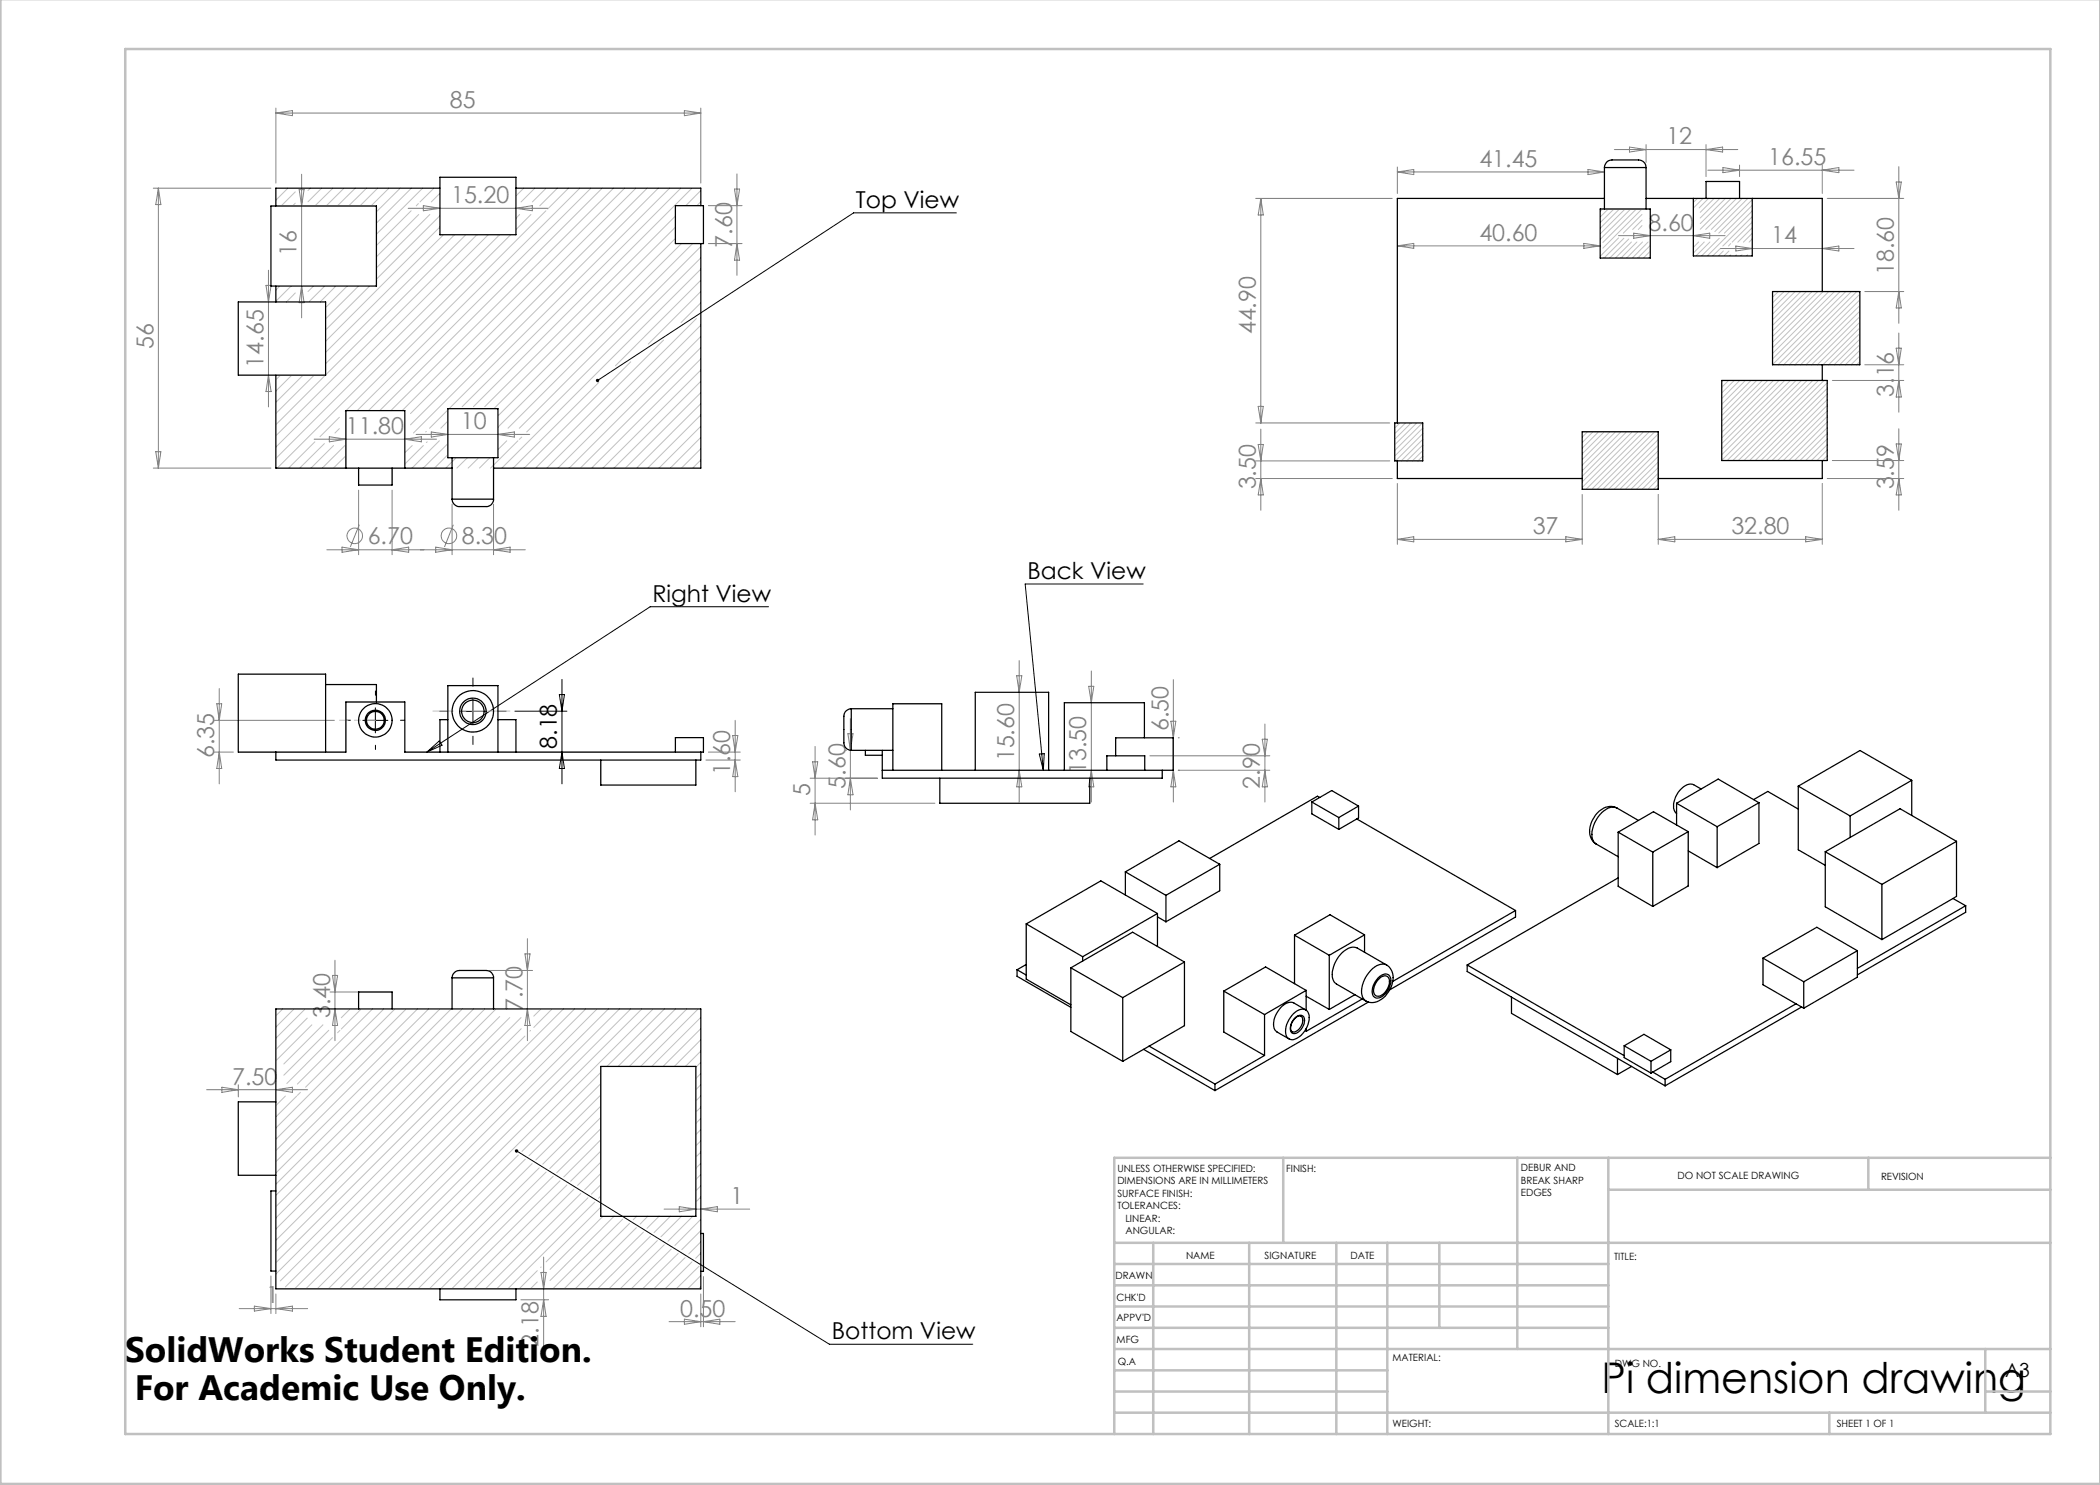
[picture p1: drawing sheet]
<svg xmlns="http://www.w3.org/2000/svg" width="420mm" height="297mm" viewBox="0 0 420 297" stroke-linecap="round" stroke-linejoin="round" font-family="sans-serif">
<g fill="none" stroke="#808080" stroke-width=".2">
<path d="M30.7 37.6h23.5M31.7 37.6v56M31.7 37.6l.5 3.3h-1zM55.2 21.6v15M55.2 22.6l3.3-.5v1zM55.2 22.6h85M59.8 37.9h1l-.5 3.3zM60.3 34.9v28.7M136.9 22.1l3.3 .5-3.3 .5zM140.2 21.6v15M146.9 37.8h1l-.5 3.3zM147.4 34.8v20.3"/>
<path d="M251.1 39.7h27.3M252.2 39.7v44.9M252.2 39.7l.5 3.3h-1.1zM279.5 33.4v5.3M279.5 34.4h41.4M279.5 34.4l3.3-.5v1zM317.6 33.9l3.3 .5-3.3 .5zM322.9 29.9h24.7M325.9 29.4l3.3 .5-3.3 .5zM329.2 28.9v3.6M341.2 28.9v6.4M341.2 29.9l3.3-.5v1z"/>
<path d="M341.6 34h29.2M344.6 33.5l3.3 .5-3.3 .5zM347.9 33v2.3M364.5 33v5.7M364.5 34l3.3-.5v1zM365.4 39.7h15.4M379.2 36.4h1.1l-.5 3.3zM379.8 33.3v31.4M53.2 57.1h1l-.5 3.3zM53.7 54v27.4M60.3 57.2l.5 3.3h-1zM81.6 41.7h27.9"/>
<path d="M84.7 41.1l3.3 .6-3.3 .5zM103.2 41.7l3.3-.6v1.1zM141.7 41.1h6.7M141.7 48.7h6.7M147.4 48.7l.5 3.3h-1zM279.5 49.2l3.3-.5v1zM279.5 49.2h40.5M316.8 48.7l3.2 .5-3.2 .5zM323.7 47.1h21.3M326.7 46.6l3.4 .5-3.4 .6zM338.7 47.1l3.2-.5v1.1zM344.1 49.7h26.7"/>
<path d="M347.2 49.2l3.2 .5-3.2 .5zM364.5 49.7l3.3-.5v1zM373 58.3h7.8M379.8 58.3l.5 3.3h-1.1zM53.7 75l.5 3.3h-1zM366.5 76.1h14.3M373 73h7.8M379.2 69.6h1.1l-.5 3.4zM379.8 66.6v15.8M379.8 76.1l.5 3.3h-1.1zM30.7 93.6h23.5M31.2 90.3h1l-.5 3.3z"/>
<path d="M62.8 87.8h24.5M65.9 87.3l3.3 .5-3.3 .6zM71.7 98v12.9M78.4 98v12.9M81 87.8l3.3-.5v1.1zM83.2 86.9h22.7M86.3 86.4l3.3 .5-3.3 .5zM99.6 86.9l3.3-.5v1zM251.1 92.2h26.9M251.1 95.7h27.3M251.1 84.6h26.9M251.6 88.9h1.1l-.5 3.3z"/>
<path d="M251.6 81.3h1.1l-.5 3.3zM252.2 85.8v16.3M252.2 95.7l.5 3.3h-1.1zM279.5 96.7v12.2M316.4 98.9v10M331.6 98.9v10M364.5 96.7v12.2M365.4 95.7h15.4M366.5 92.1h14.3M379.2 88.8h1.1l-.5 3.3zM379.8 95.7l.5 3.3h-1.1zM379.8 85.8v16.3"/>
<path d="M65.4 110h39.7M68.4 109.4l3.3 .6-3.3 .5zM71.9 104.9l-1.8 4.5M78.4 110l3.3-.6v1.1zM87.1 109.4l3.3 .6-3.3 .5zM90.4 100.8v10.1M90.7 104.9l-1.8 4.5M98.7 100.8v10.1M98.7 110l3.3-.6v1.1zM279.5 107.9l3.3-.6v1.1zM279.5 107.9h36.9M313.2 107.3l3.2 .6-3.2 .5z"/>
<path d="M331.6 107.9h32.9M331.6 107.9l3.4-.6v1.1zM361.1 107.3l3.4 .6-3.4 .5zM43.9 137.7v19.1M203.3 135.1h1.1l-.6 3.4zM203.8 132.1v28.3M217.7 137.3h1.1l-.5 3.2zM218.3 134.2v26.2M234.7 135.9v24.5M42.9 144.1h24M42.9 150.4h3.8M43.4 140.8h.9l-.4 3.3z"/>
<path d="M43.9 150.4l.4 3.3h-.9zM141.2 152h6.9M141.7 150.4h6.4M146.5 147.1h1.1l-.6 3.3zM147 144.1v14.3M147 152l.6 3.3h-1.1zM162 155.6h13.5M162.5 152.4h1l-.5 3.2zM163 149.3v17.7M169.1 150.1h.2M169.6 146.8h1l-.5 3.3zM170.1 143.7v18.3"/>
<path d="M170.1 155.6l.5 3.4h-1zM203.8 154.1l.6 3.3h-1.1zM218.3 154.1l.5 3.3h-1.1zM230 151.2h24M234.2 144.2h1l-.5 3.4zM234.7 154.1l.5 3.3h-1zM235.7 147.6h.1M235.7 154.1h.1M235.7 154.1h18.3M252.4 147.8h1.1l-.5 3.4zM253 154.1l.5 3.3h-1.1zM253 144.8v15.6"/>
<path d="M162 160.7h25M163 160.7l.5 3.3h-1zM66 198.4h6M66.5 195.1h1l-.5 3.3zM67 192v16.1M97.8 194.1h8.7M105 190.8h1l-.5 3.3zM105.5 187.7v20.4M41.3 217.9h20.2M44.4 217.4l3.3 .5-3.3 .6zM47.7 217v2.4M55.2 217.9l3.3-.5v1.1z"/>
<path d="M67 201.8l.5 3.3h-1zM105.5 201.8l.5 3.3h-1zM54.2 255.2v7.5M55.2 258.8v3.9M104.2 260h5.5M108.2 254.5h1l-.5 3.3zM108.7 251.4v19.3M108.7 260l.5 3.3h-1zM132.8 241.8h17.1M135.9 241.3l3.3 .5-3.3 .6zM140.2 258.8v6.6M140.2 241.8l3.3-.5v1.1z"/>
<path d="M140.7 255.3v10.1M47.8 261.7h13.7M50.9 261.2l3.3 .5-3.3 .5zM55.2 261.7l3.3-.5v1zM133.8 264.3h13.2M136.9 263.8l3.3 .5-3.3 .6zM140.7 264.3l3.3-.5v1.1z"/>
<circle cx="70.9" cy="107.2" r="1.55"/>
<circle cx="89.8" cy="107.2" r="1.55"/>
</g>
<path d="M75.1 139v-.8M94.6 137.2v-1.6M70.1 144h-.9M75.1 149v.9M80.1 144h.8M89.6 142.2h-1.7M94.6 147.2v1.7M99.6 142.2h1.6" fill="none" stroke="#000" stroke-width=".2" stroke-dasharray="15.2 1.3 1.3 1.3"/>
<g fill="none" stroke="#000" stroke-width=".2">
<path d="M191.3 42.6h-20.6l-51.2 33.5M228.6 116.8h-23.6l3.7 37.3M94.6 139.8v5M111.9 138.9h1l-.5 3.3zM112.4 135.9v20.9M153.7 121.4h-23.7l-44.6 29M72.6 144.1h5M75.1 141.6v5M85.4 150.4l2.4-2.2 .6 .8zM92.1 142.3h5M103 142.2h10.4M112.4 150.4l.5 3.3h-1z"/>
<path d="M207.9 150.8l.9-.1-.1 3.4zM103.3 230.2l62.6 38.6h28.7"/>
</g>
<path d="M102 142.2h-15.4" fill="none" stroke="#c0c0c0" stroke-width=".2" stroke-dasharray="15.2 1.3 1.3 1.3" stroke-dashoffset="7.7"/>
<path d="M75.1 144h-7.2" fill="none" stroke="#c0c0c0" stroke-width=".2" stroke-dasharray="15.2 1.3 1.3 1.3" stroke-dashoffset="13.6"/>
<g fill="none" stroke="#c0c0c0" stroke-width=".2">
<path d="M55.4 37.6l-.2 .2M57.6 37.6l-2.4 2.4M59.1 38.4l-2.9 2.8M62.1 37.6l-.5 .5M64.3 37.6l-2.7 2.8M66.6 37.6l-3.6 3.6M68.8 37.6l-3.6 3.6M71 37.6l-3.5 3.6M73.3 37.6l-3.6 3.6M75.5 37.6l-3.5 3.6M77.8 37.6l-3.6 3.6M80 37.6l-4.7 4.8"/>
<path d="M82.3 37.6l-7 7M84.5 37.6l-9.2 9.2M86.8 37.6l-2.8 2.8M88 38.7l-1.7 1.7M104.7 37.6l-1.5 1.6M107 37.6l-2.8 2.8M109.2 37.6l-2.7 2.8M111.5 37.6l-3.6 3.6M113.7 37.6l-4.2 4.2M116 37.6l-44.6 44.5M118.2 37.6l-44.5 44.5M120.4 37.6l-44.4 44.5"/>
<path d="M122.7 37.6l-44.5 44.5M124.9 37.6l-44.5 44.5M127.2 37.6l-45.1 45.1M129.4 37.6l-47.3 47.4M131.7 37.6l-49 49M133.9 37.6l-44.1 44.1M136.2 37.6l-43.8 43.7M138.4 37.6l-43.7 43.7M140.2 38.1l-3 3M339.5 39.7l-.8 .8M340.6 39.7l-1.9 1.9M341.7 39.7l-1.9 1.9"/>
<path d="M342.8 39.7l-2.8 2.8M344 39.7l-4 3.9M345.1 39.7l-5.1 5M346.2 39.7l-6.2 6.2M347.3 39.7l-6.2 6.2M348.4 39.7l-6.1 6.2M349.6 39.7l-6.6 6.6M350.4 39.9l-6.7 6.7M56 57.2l-.8 .8M58.2 57.2l-3 3.1M59.1 58.6l-1.8 1.8M59.1 40.6l-.6 .6"/>
<path d="M62.7 57.2l-1.1 1.1M64.9 57.2l-3.1 3.2M67.2 57.2l-3.2 3.2M69.4 57.2l-4.3 4.3M71.7 57.2l-6.6 6.6M73.9 57.2l-8.8 8.8M82.2 42.2l-6.9 6.9M83.7 40.7l-.4 .5M83.7 42.9l-8.4 8.5M86 42.9l-10.7 10.7M88 43.1l-12.7 12.7M88 45.4l-22.9 22.9"/>
<path d="M88.7 47l-23.6 23.5M90.9 47l-25.8 25.7M93.2 47l-38 37.9M95.4 47l-40.2 40.2M97.6 47l-42.4 42.4M99.9 47l-44.7 44.7M102.1 47l-46.6 46.6M103.9 42.9l-.7 .8M106.2 42.9l-3 3M109.2 42.2l-40.2 40.1M135.1 43.2l-38.2 38.1M135.1 45.4l-36.3 36.3"/>
<path d="M135.1 47.7l-35.5 35.5M136.3 48.7l-36.7 36.7M138.5 48.7l-36.9 37M140.2 40.4l-.8 .7M140.2 49.3l-36.3 36.4M140.2 51.6l-34.9 34.8M140.2 53.8l-39.8 39.8M140.2 56.1l-17.1 17.1M140.2 58.3l-10.6 10.5M320.5 41.8l-.5 .5M321.7 41.8l-1.7 1.6M322.8 41.8l-2.8 2.7"/>
<path d="M323.7 47.6l-3.7 3.7M323.9 41.8l-3.9 3.8M324.8 47.7l-4 3.9M325 41.8l-5 5M325.8 47.8l-3.9 3.8M326.1 41.8l-6.1 6.1M326.3 48.4l-3.2 3.2M327.3 41.8l-6.7 6.7M327.4 48.4l-3.2 3.2M328.4 41.8l-7.8 7.8M328.4 42.9l-3.7 3.7M328.4 44l-1.9 1.9"/>
<path d="M328.4 45.1l-.7 .8M328.5 48.4l-3.2 3.2M329.6 48.4l-3.1 3.2M330.1 49.1l-2.5 2.5M330.1 50.2l-1.4 1.4M330.1 51.4l-.3 .2M339.7 48.4l-1 1.1M340.9 48.4l-2.2 2.2M342 48.4l-2.8 2.8M343.9 47.7l-3.6 3.5M344.1 49.7l-1.6 1.5M344.7 50.2l-1 1"/>
<path d="M345.8 50.2l-1 1M346.1 51l-.2 .2M346.1 48.7l-.4 .5M347.3 51l-.2 .2M348.4 51l-.2 .2M349.5 51l-.2 .2M350.4 41.1l-5.5 5.5M350.4 42.2l-8.9 9M350.4 43.3l-5.8 5.9M350.4 44.4l-4 4M350.4 45.5l-2.8 2.9M350.4 46.7l-1.7 1.7"/>
<path d="M350.4 47.8l-.6 .6M350.4 51.1v.1M354.5 58.3h.1M355.7 58.3l-1.2 1.1M356.8 58.3l-2.3 2.3M357.9 58.3l-3.4 3.4M359 58.3l-4.5 4.5M360.2 58.3l-5.7 5.7M361.3 58.3l-6.8 6.8M362.4 58.3l-7.9 7.9M363.5 58.3l-9 9M364.6 58.3l-10.1 10.1"/>
<path d="M365.8 58.3l-11.3 11.3M366.9 58.3l-12.4 12.4M368 58.3l-13.5 13.5M369.1 58.3l-14.6 14.6M370.3 58.3l-14.7 14.7M371.4 58.3l-14.7 14.7M372 58.8l-14.1 14.2M372 60l-13 13M56.1 75l-.9 .9M58.3 75l-3.1 3.2M60.6 75l-5.4 5.5M62.8 75l-7.6 7.7"/>
<path d="M119.8 76.5l-17.2 17.1M126.2 72.4l-21.4 21.2M132.7 68l-25.6 25.6M139.3 63.7l-29.9 29.9M140.2 60.6l-4 3.9M140.2 65l-28.6 28.6M140.2 67.3l-26.4 26.3M140.2 69.5l-24.1 24.1M140.2 71.8l-21.9 21.8M140.2 74l-19.6 19.6M140.2 76.3l-17.4 17.3M140.2 78.5l-15.1 15.1"/>
<path d="M344.6 76.1l-.3 .3M345.7 76.1l-1.4 1.4M346.9 76.1l-2.6 2.5M347.9 76.1l-3.6 3.6M349.1 76.1l-4.8 4.8M350.2 76.1l-5.9 5.9M351.3 76.1l-7 7M352.5 76.1l-8.2 8.1M353.6 76.1l-9.3 9.2M354.7 76.1l-10.4 10.4M355.8 76.1l-11.5 11.5M356.9 76.1l-12.6 12.6"/>
<path d="M358.1 76.1l-13.8 13.7M359.2 76.1l-14.9 14.8M360.3 76.1l-16 16M361.4 76.1l-16 16M362.5 76.1l-15.9 16M363.7 76.1l-16 16M364.8 76.1l-16 16M365.4 76.6l-15.5 15.5M365.4 77.7l-14.4 14.4M365.4 78.8l-13.2 13.3M365.4 79.9l-12.1 12.2M372 61.1l-11.9 11.9"/>
<path d="M372 62.2l-10.8 10.8M372 63.3l-9.7 9.7M372 64.4l-8.5 8.6M372 65.6l-7.4 7.4M372 66.7l-6.3 6.3M372 67.8l-5.2 5.2M372 68.9l-4.1 4.1M372 70.1l-2.9 2.9M372 71.2l-1.8 1.8M372 72.3l-.7 .7M63 88.4l-5.3 5.2M64.9 88.7l-5 4.9"/>
<path d="M66.7 89.1l-4.5 4.5M67.9 83.5l-3.9 3.8M67.9 85.7l-.9 .9M69 89.1l-4.5 4.5M69.2 91.2l-2.5 2.4M69.2 93.4l-.3 .2M82.4 89.1l-1.4 1.5M84.7 89.1l-3.7 3.7M85.3 86.3l-.2 .1M85.4 88.4l-.1 .1M87.9 88.2l-5.5 5.4M89.6 82l-3.7 3.7"/>
<path d="M89.6 84.2l-1.4 1.5M89.6 88.7l-5 4.9M89.6 90.9l-2.7 2.7M91.2 91.5l-2.1 2.1M93.5 91.5l-2.1 2.1M95.7 91.5l-2.1 2.1M98 91.5l-2.1 2.1M101.4 88.2l-1.8 1.7M103.6 88.2l-5.5 5.4M104.4 87.4l-.5 .5M140.2 80.7l-12.9 12.9M140.2 83l-10.7 10.6"/>
<path d="M140.2 85.3l-8.4 8.3M140.2 87.5l-6.1 6.1M140.2 89.7l-3.9 3.9M140.2 92l-1.7 1.6M280 84.6l-1.1 1M281.1 84.6l-2.2 2.1M282.2 84.6l-3.3 3.3M283.4 84.6l-4.5 4.4M284.5 84.6l-5.6 5.5M284.6 85.6l-5.7 5.6M284.6 86.7l-5.5 5.5M284.6 87.9l-4.4 4.3"/>
<path d="M284.6 89l-3.3 3.2M284.6 90.1l-2.1 2.1M284.6 91.2l-1 1M317.5 86.4l-1.1 1M318.6 86.4l-2.2 2.1M319.7 86.4l-3.3 3.2M320.9 86.4l-4.5 4.4M322 86.4l-5.6 5.5M323.1 86.4l-6.7 6.6M324.2 86.4l-7.8 7.8M325.3 86.4l-8.9 8.8M326.5 86.4l-10.1 10"/>
<path d="M327.6 86.4l-11.2 11.1M328.7 86.4l-11.5 11.5M329.8 86.4l-11.5 11.5M330.9 86.4l-11.5 11.5M331.6 91.3l-6.5 6.6M331.6 90.2l-7.6 7.7M331.6 96.9l-.9 1M331.6 86.8l-11 11.1M331.6 87.9l-9.9 10M331.6 89l-8.8 8.9M331.6 92.4l-5.4 5.5M331.6 93.5l-4.3 4.4"/>
<path d="M331.6 94.6l-3.2 3.3M331.6 95.8l-2 2.1M365.4 81.1l-11 11M365.4 82.2l-9.9 9.9M365.4 83.3l-8.7 8.8M365.4 84.4l-7.6 7.7M365.4 85.5l-6.5 6.6M365.4 86.7l-5.4 5.4M365.4 87.8l-4.3 4.3M365.4 88.9l-3.1 3.2M365.4 90l-2 2.1M365.4 91.2l-.9 .9"/>
<path d="M56.6 201.8l-1.4 1.4M57.1 219.2l-1.9 1.9M58.8 201.8l-3.6 3.6M59.3 219.2l-4.1 4.2M60.1 218.5l-.6 .6M61 201.8l-5.8 5.8M61.5 203.6l-6.3 6.3M62.4 205l-7.2 7.2M64.6 205l-7.8 7.8M65.8 206.1l-9 8.9M66.5 207.5l-9.1 9.2M68 206.1l-.5 .4"/>
<path d="M70 201.8l-1.7 1.7M72.2 201.8l-3.9 4M74.5 201.8l-15 15M76.8 201.8l-15.7 15.6M79 201.8l-23.8 23.8M81.2 201.8l-26 26.1M83.5 201.8l-28.3 28.3M85.7 201.8l-30.5 30.5M88 201.8l-32.8 32.8M90.2 201.8l-35 35.1M92.5 201.8l-37.3 37.3M94.7 201.8l-39.5 39.5"/>
<path d="M97 201.8l-41.8 41.8M99.2 201.8l-44 44M99.9 203.3l-44.7 44.8M102 203.5l-46.8 46.8M104.2 203.5l-49 49.1M104.2 205.7l-49 49.1M105 207.2l-48.9 49M106.1 206.1l-.1 .1M108.2 201.8l-1.4 1.4M110.4 201.8l-3.6 3.7M112.7 201.8l-55.6 55.6M114.9 201.8l-56 56"/>
<path d="M117.2 201.8l-56 56M119.4 201.8l-56 56M120.2 214.5l-15.8 15.8M120.2 216.7l-14.4 14.4M120.2 219l-13 13M121.7 201.8l-56 56M123.9 201.8l-56 56M126.2 201.8l-56.1 56M128.4 201.8l-56 56M130.6 201.8l-56 56M132.9 201.8l-11.5 11.5M135.1 201.8l-11.5 11.5"/>
<path d="M137.4 201.8l-11.5 11.5M139.6 201.8l-11.5 11.5M140.2 203.5l-9.8 9.8M140.2 205.7l-7.6 7.6M140.2 208l-5.3 5.3M140.2 210.2l-3.1 3.1M140.2 212.5l-1 1M140.2 214.7l-1 1M140.2 217l-1 .9M140.2 219.2l-1 1M103.7 231l-26.8 26.8M105.1 231.8l-26 26"/>
<path d="M106.4 232.7l-25 25.1M107.8 233.6l-24.2 24.2M109.2 234.4l-23.3 23.4M110.6 235.3l-22.5 22.5M112 236.1l-21.7 21.7M113.4 237l-20.8 20.8M114.8 237.8l-20 20M116.2 238.7l-19.1 19.1M117.6 239.6l-18.3 18.2M120.2 221.2l-11.7 11.6M120.2 223.5l-10.2 10.2M120.2 225.7l-8.9 8.9"/>
<path d="M120.2 228l-7.5 7.4M120.2 230.2l-6.1 6.1M120.2 232.4l-4.7 4.7M120.2 234.7l-3.3 3.3M120.2 237l-1.9 1.8M120.2 239.2l-.5 .5M140.2 221.4l-1 1M140.2 223.7l-1 1M140.2 225.9l-1 1M140.2 228.2l-1 1M140.2 230.4l-1 1M140.2 232.7l-1 1"/>
<path d="M140.2 234.9l-1 1M140.2 237.2l-1 1M140.2 239.4l-1 1M107.5 254.1l-3.7 3.7M107.5 256.4l-1.4 1.4M108.2 253.4l-.1 .1M119 240.4l-17.4 17.4M120.2 241.4l-11 11M120.6 243.3l-10.6 10.6M122.8 243.3l-12.8 12.8M124.5 243.8l-13.9 14M125.9 244.7l-13.1 13.1"/>
<path d="M127.3 245.5l-12.3 12.3M127.3 243.3l-.7 .6M128.7 246.4l-11.4 11.4M129.5 243.3l-1.5 1.5M130.1 247.3l-10.6 10.5M131.5 248.1l-9.7 9.7M131.8 243.3l-2.4 2.4M132.9 249l-8.9 8.8M134.1 243.3l-3.3 3.2M134.2 249.8l-7.9 8M135.6 250.7l-7.1 7.1M136.3 243.3l-4.1 4.1"/>
<path d="M137 251.5l-6.2 6.3M138.4 252.4l-5.4 5.4M138.5 243.3l-4.9 4.9M139.8 253.3l-4.5 4.5M140.2 243.9l-5.2 5.2M140.2 246.1l-3.9 3.8M140.2 248.4l-2.4 2.4M140.2 250.6l-1.1 1.1M140.2 255.1l-2.7 2.7M140.2 257.3l-.5 .5"/>
</g>
<g fill="none" stroke="#c0c0c0" stroke-width=".5">
<path d="M.1 -.1v296.9h419.9M25 9.8h385.1v277h-385.1zM256.6 231.6v17M303.5 231.6v38.2M321.7 231.6v55.2M321.7 237.9h88.4M373.7 231.6v6.3M410.1 231.6h-187.3v55.2M222.8 248.6h187.3M222.8 257.1h98.9M222.8 252.8h98.9M230.6 248.6v38.2"/>
<path d="M249.8 248.6v38.2M267.3 248.6v38.2M277.5 248.6v38.2M287.9 248.6v17M222.8 265.6h98.9M222.8 261.3h98.9M222.8 278.3h54.7M222.8 274.1h54.7M222.8 269.8h187.3M397.1 278.3h13M397.1 269.8v12.7M222.8 282.5h187.3"/>
<path d="M365.9 282.5v4.3"/>
</g>
<path d="M103 230a.34 .34 0 0 0 .2 .5 .34 .34 0 0 0 .4-.4 .34 .34 0 0 0-.5-.2l.2 .3zM119.2 75.9v.4l.3-.2-.3 .2a.33 .33 0 0 0 .5 0 .33 .33 0 0 0 0-.5 .33 .33 0 0 0-.5 .1z" fill="#000"/>
<g fill="none" stroke="#000" stroke-width=".25">
<path d="M88 37.6h-32.8v3.6M88 35.5h15.2v11.5h-15.2zM103.2 37.6h37v3.5M320.9 33.5a1.7 1.7 0 0 1 2.1-1.5h4.1a1.68 1.68 0 0 1 2.1 1.5M320.9 33.5h8.3M320.9 33.5v8.3M320.9 39.7h-41.4v44.9M329.2 33.5v8.3M329.2 39.7h35.3v18.6M338.7 39.7v11.5h11.7v-11.5M341.2 39.7v-3.4h6.7v3.4M54.2 41.2h21.1v16h-21.1z"/>
<path d="M55.2 57.2v3.2M135.1 41.1h5.6v7.6h-5.6zM140.2 48.7v44.9h-41.5M320 41.8h10.1v9.8h-10.1zM354.5 58.3h17.5v14.7h-17.5zM47.7 60.4h17.4v14.6h-17.4zM55.2 75v18.6h35.2M344.3 76.1h21.1v16h-21.1zM364.5 73v3.1M69.2 93.6v-11.5h11.8v11.5M71.7 93.6v3.4h6.7v-3.4M89.6 81.7h10v9.8h-10z"/>
<path d="M90.4 99.8a1.66 1.66 0 0 0 2.1 1.5h4.1a1.66 1.66 0 0 0 2.1-1.5M90.4 99.8h8.3M90.4 91.5v8.3M98.7 91.5v8.3M278.9 84.6h5.7v7.6h-5.7zM279.5 92.2v3.5h36.9M316.4 86.4h15.2v11.5h-15.2zM364.5 92.1v3.6h-32.9M65.1 136.9h10.2v3.5M55.2 150.4v1.6h85v-1.6M65.1 150.4v-15.6h-17.4v15.6h21.5v-10h11.8v10h59.7v-2.9h-5.6v2.9M89.6 150.4v-13.3h10v13.3"/>
<path d="M89.6 143.9h-1.6v6.5M99.6 143.9h3.6v6.5M120.2 152v5h19v-5M170.3 141.7a1.68 1.68 0 0 0-1.5 2.2v4.1a1.68 1.68 0 0 0 1.5 2.1M170.3 141.7v8.4M170.3 141.7h8.3M170.3 150.1h8.3M173.1 150.1v1h3.4M176.5 150.1v5.5h55.9v-1.5M178.6 154.1v-13.3h9.7v13.3M188 155.6v5.1h29.9v-5.1M195.1 154.1v-15.6h14.6v15.6"/>
<path d="M221.4 154.1v-2.9h7.6v2.9M223.1 151.2v-3.6h11.5v6.5h-58.1M228.9 147.6v-7.1h-16v13.6M263.9 159.5l-.4-.3-21.6 12.5M340.2 157.8l-1.5-.9a2.45 2.45 0 0 0-2.7 1.1 4.2 4.2 0 0 0-1 4.3l.3 .4M350.7 159.9l2.9-1.6 6.1 3.5M359.7 157.2v12.8l5.4 3.1M359.7 157.2l10.3 6M382.3 156.1l-12.3 7.1M382.3 156.1v7M382.3 156.1l-10.3-6-12.3 7.1M225.1 174.4l8.1 4.7"/>
<path d="M225.1 174.4v4.6M233.2 179.1v5.3M243.9 172.9v5.2l-10.7 6.3M243.9 172.9l-10.7 6.2M243.9 172.9l-8.1-4.7-10.7 6.2M262.4 160.4v2.4l5.4 3.1M262.4 160.4l5.4 3.1M262.4 160.4l3.9-2.3 5.4 3.1M267.8 163.5v2.4M271.4 163.8l-3.6 2.1M271.4 163.8l31.7 18.3M271.7 161.2l-3.9 2.3"/>
<path d="M271.7 161.2v2.4l-.3 .2M319.2 168.8l4.4 2.5M323.4 161.6a3.2 3.2 0 0 0-3.9 1 4.5 4.5 0 0 0-1 5.6l.7 .6M323.6 166.4v10.9l7 4M323.6 175.6l-30.2 17.4M323.6 166.4l7 4M327.7 164.1l-4.3-2.5a2.68 2.68 0 0 0-3 .9 6 6 0 0 0-1.9 5.3l.3 .6 .4 .4M330.6 170.4v10.9M335.3 160.7l8.1 4.6M335.3 160.7v4.3M337.6 166.3v10.9l-7 4.1M337.6 170.2l5.8 3.3"/>
<path d="M337.6 166.3l-7 4.1M337.6 166.3l-6.9-4-7.1 4.1M343.4 165.3v8.2M351.8 160.5v8.2l-8.4 4.8M351.8 160.5l-8.2-4.7-8.3 4.9M351.8 160.5l-8.4 4.8M365.1 170.4v11l11.3 6.5M365.1 170.4l11.3 6.5M370 163.2v4.3M376.4 176.9v11M390.6 179.7l-14.2 8.2M390.6 179.7l2.5 1.4"/>
<path d="M391.3 168.3l-14.9 8.6M391.3 168.3v11l-.7 .4M391.3 168.3l-11.3-6.6-14.9 8.7M90.4 195.6a1.66 1.66 0 0 1 2.1-1.5h4.1a1.66 1.66 0 0 1 2.1 1.5M90.4 195.6h8.3M90.4 195.6v6.2M98.7 195.6v6.2M203.4 194v1.3l10.8 6.2M203.4 194l1.8 1M205.2 192.9l-1.8 1.1M205.2 184.8l11.3 6.5M205.2 184.8v11l9 5.2"/>
<path d="M214.2 193.6v12.7l10.3 6M214.2 193.6l10.3 5.9M216.5 191.3v.9M224.5 199.5v12.8M231.5 183.4l1.7 1M231.5 182.7l-15 8.6M231.5 182.7l-11.3-6.5-15 8.6M231.5 182.7v6.6M236.9 192.4l-12.4 7.1M236.9 192.4v12.7l-7.1 4.1M236.9 192.4l-10.4-6-12.3 7.2M244.8 198.2v8.2l8.1 4.7"/>
<path d="M244.8 198.2l8.1 4.7M258.9 187v9.7M258.9 187l7 4.1M261.2 198.1l-8.3 4.8M261.2 198.1v3.9M261.2 199.2l4.7 2.7M261.2 198.1l-8.1-4.7-8.3 4.8M265.9 191.1v10.8M268.5 190.5a2.68 2.68 0 0 1 3-.9l5.8 3.4a3 3 0 0 0-3.5 1.5 5.4 5.4 0 0 0-1.3 4.9l.7 .8-5.9-3.4a2.74 2.74 0 0 1-.6-3.4l.7-1.6zM271 198.9l-5.1 3M272.5 199.8l-11.3 6.5v-.6M272.9 187l-6.9-4.1-7.1 4.1"/>
<path d="M272.9 187l-7 4.1M272.9 187v3.5M275.7 195.5a1.46 1.46 0 0 1 2.2-.3 3.3 3.3 0 0 1-1 3.7 1.39 1.39 0 0 1-2.4 .1 3.6 3.6 0 0 1 1.2-3.5zM275.8 195.8a1.11 1.11 0 0 1 1.1-.7 1.11 1.11 0 0 1 1 .9 3.3 3.3 0 0 1-2.1 3.2 1.1 1.1 0 0 1-1-1.6l.5-1.2zM277.3 193a3.2 3.2 0 0 1 1.1 3.9 4.7 4.7 0 0 1-4.2 3.6l-1-.3M293.4 193v1.3l39.6 22.9M293.4 193l31.4 18.1M302.3 199.4v3.3l21.2 12.2M303.1 182.1l-24.5 14.2M303.1 182.1v1.3l-25.1 14.5M352.6 191.6v5.4l6.6 3.8M352.6 191.6l8.2 4.8"/>
<path d="M360.8 196.4v5.2M371.5 190.1l-10.7 6.3M371.5 190.1v5.3l-10.7 6.2M371.5 190.1l-8.1-4.6-10.8 6.1M393.1 181.1l-21.6 12.6M393.1 181.1v1.4l-21.6 12.5M55.2 201.8h85v56h-85zM71.7 201.8v-3.4h6.7v3.4M120.2 213.3h19v30h-19zM228.7 209.9l14.3 8.2M229.8 209.2l-5.3 3.1M229.8 209.2l13.2 7.6"/>
<path d="M243 216.8v1.3M252.9 211.1l-9.9 5.7M252.9 202.9v8.2M258.4 206.3h.1M258.7 202.7a1.82 1.82 0 0 1 2.9-.3 4.4 4.4 0 0 1-1.4 4.7l-.3 .3a1.59 1.59 0 0 1-2.5 0 4.4 4.4 0 0 1 1.3-4.7zM258.8 203.8a1.17 1.17 0 0 1 2-.3 2.75 2.75 0 0 1-2 3.2 1.21 1.21 0 0 1-.6-1.9zM258.9 203.7a.84 .84 0 0 1 .8-.5 .84 .84 0 0 1 .8 .6 2.36 2.36 0 0 1-1.9 2.6 .94 .94 0 0 1-.4-1.5zM261.2 202l-2.4-1.4a2.63 2.63 0 0 0-3.1 1.5 4 4 0 0 0-.7 3.8l.4 .5 2.4 1.4M273.7 200.4l-30.7 17.7M323.5 211.7v3.2M324.8 209.2l4-2.3 5.4 3.1M324.8 209.2l5.4 3.1"/>
<path d="M324.8 209.2v2.3l5.4 3.1M326.3 213.3l-2.8 1.6M330.2 212.3v2.3M330.6 214.4l2.4 1.5M330.6 214.4l-.4 .2M333 215.9v1.3M334.2 210v2.3l-3.6 2.1M334.2 210l-4 2.3M359.2 200.8l-26.2 15.1M359.2 200.8l1.6 .8M360.3 201.4l-27.3 15.8M55.2 220.4h-7.5v14.7h7.5"/>
<path d="M55.2 238.2h-1v16h1M88 257.8v2.2h15.2v-2.2M140.2 246.7h.5v7.6h-.5"/>
<circle cx="75.1" cy="144.1" r="2.02"/>
<circle cx="75.1" cy="144.1" r="3.4"/>
<circle cx="75.1" cy="144" r="1.77"/>
<circle cx="94.6" cy="142.3" r="4.1"/>
<circle cx="94.6" cy="142.3" r="2.65"/>
<circle cx="94.6" cy="142.3" r="2.25"/>
</g>
<text font-size="8.5" x="320.3" y="278.5">Pi dimension drawing</text>
<g font-size="7.1">
<text x="25" y="272.4">SolidWorks Student Edition.</text>
<text x="26.9" y="280.1">For Academic Use Only.</text>
</g>
<g font-size="4.7" fill="#808080">
<text x="90" y="21.6">85</text>
<text x="333.3" y="28.9">12</text>
<text x="295.9" y="33.4">41.45</text>
<text x="353.7" y="33">16.55</text>
<text x="90.2" y="40.6">15.20</text>
<text x="329.7" y="46.1">8.60</text>
<text x="59.3" y="51.3" transform="rotate(-90 59.3 51.3)">16</text>
<text x="146.4" y="49.5" transform="rotate(-90 146.4 49.5)">7.60</text>
<text x="295.9" y="48.1">40.60</text>
<text x="354.2" y="48.7">14</text>
<text x="378.8" y="55" transform="rotate(-90 378.8 55)">18.60</text>
<text x="30.7" y="69.9" transform="rotate(-90 30.7 69.9)">56</text>
<text x="251.2" y="66.9" transform="rotate(-90 251.2 66.9)">44.90</text>
<text x="52.7" y="73.5" transform="rotate(-90 52.7 73.5)">14.65</text>
<text x="378.8" y="79.4" transform="rotate(-90 378.8 79.4)">3.16</text>
<text x="69.2" y="86.8">11.80</text>
<text x="92.2" y="85.9">10</text>
<text x="251.2" y="97.9" transform="rotate(-90 251.2 97.9)">3.50</text>
<text x="378.8" y="97.9" transform="rotate(-90 378.8 97.9)">3.59</text>
<text x="306.5" y="106.8">37</text>
<text x="346.3" y="106.8">32.80</text>
<text x="73.5" y="108.9">6.70</text>
<text x="92.4" y="108.9">8.30</text>
<text x="233.7" y="146.3" transform="rotate(-90 233.7 146.3)">6.50</text>
<text x="42.9" y="151.6" transform="rotate(-90 42.9 151.6)">6.35</text>
<text x="146.1" y="155" transform="rotate(-90 146.1 155)">1.60</text>
<text x="202.9" y="152.3" transform="rotate(-90 202.9 152.3)">15.60</text>
<text x="217.3" y="154.8" transform="rotate(-90 217.3 154.8)">13.50</text>
<text x="162" y="159.2" transform="rotate(-90 162 159.2)">5</text>
<text x="169.1" y="157.7" transform="rotate(-90 169.1 157.7)">5.60</text>
<text x="252" y="157.7" transform="rotate(-90 252 157.7)">2.90</text>
<text x="66" y="203.6" transform="rotate(-90 66 203.6)">3.40</text>
<text x="104.5" y="202.2" transform="rotate(-90 104.5 202.2)">7.70</text>
<text x="46.4" y="216.9">7.50</text>
<text x="146.1" y="240.8">1</text>
<text x="53.2" y="260.7">1</text>
<text x="136" y="263.3">0.50</text>
<text x="107.7" y="269.4" transform="rotate(-90 107.7 269.4)">2.18</text>
</g>
<g font-size="4.7">
<text x="171.2" y="41.5">Top View</text>
<text x="205.5" y="115.7">Back View</text>
<text x="130.5" y="120.3">Right View</text>
<text x="111.4" y="149.8" transform="rotate(-90 111.4 149.8)">8.18</text>
<text x="166.4" y="267.8">Bottom View</text>
</g>
<text font-size="3.9" x="401" y="275.4">A3</text>
<g font-size="2">
<text x="223.5" y="234.4">UNLESS OTHERWISE SPECIFIED:</text>
<text x="223.5" y="236.9">DIMENSIONS ARE IN MILLIMETERS</text>
<text x="223.5" y="239.4">SURFACE FINISH:</text>
<text x="257.2" y="234.4">FINISH:</text>
<text x="304.2" y="234.3">DEBUR AND</text>
<text x="304.2" y="236.8">BREAK SHARP</text>
<text x="304.2" y="239.3">EDGES</text>
<text x="335.5" y="235.8">DO NOT SCALE DRAWING</text>
<text x="376.2" y="236">REVISION</text>
<text x="223.5" y="241.9">TOLERANCES:</text>
<text x="225.1" y="244.4">LINEAR:</text>
<text x="225.1" y="246.9">ANGULAR:</text>
<text x="237.2" y="251.8">NAME</text>
<text x="252.9" y="251.7">SIGNATURE</text>
<text x="270.1" y="251.7">DATE</text>
<text x="223.1" y="255.9">DRAWN</text>
<text x="322.8" y="252">TITLE:</text>
<text x="223.3" y="260.1">CHK'D</text>
<text x="223.3" y="264.2">APPV'D</text>
<text x="223.3" y="268.6">MFG</text>
<text x="223.5" y="272.9">Q.A</text>
<text x="278.5" y="272.3">MATERIAL:</text>
<text x="323" y="273.4">DWG NO.</text>
<text x="278.5" y="285.3">WEIGHT:</text>
<text x="323" y="285.4">SCALE:1:1</text>
<text x="367.4" y="285.4">SHEET 1 OF 1</text>
</g>
</svg>
